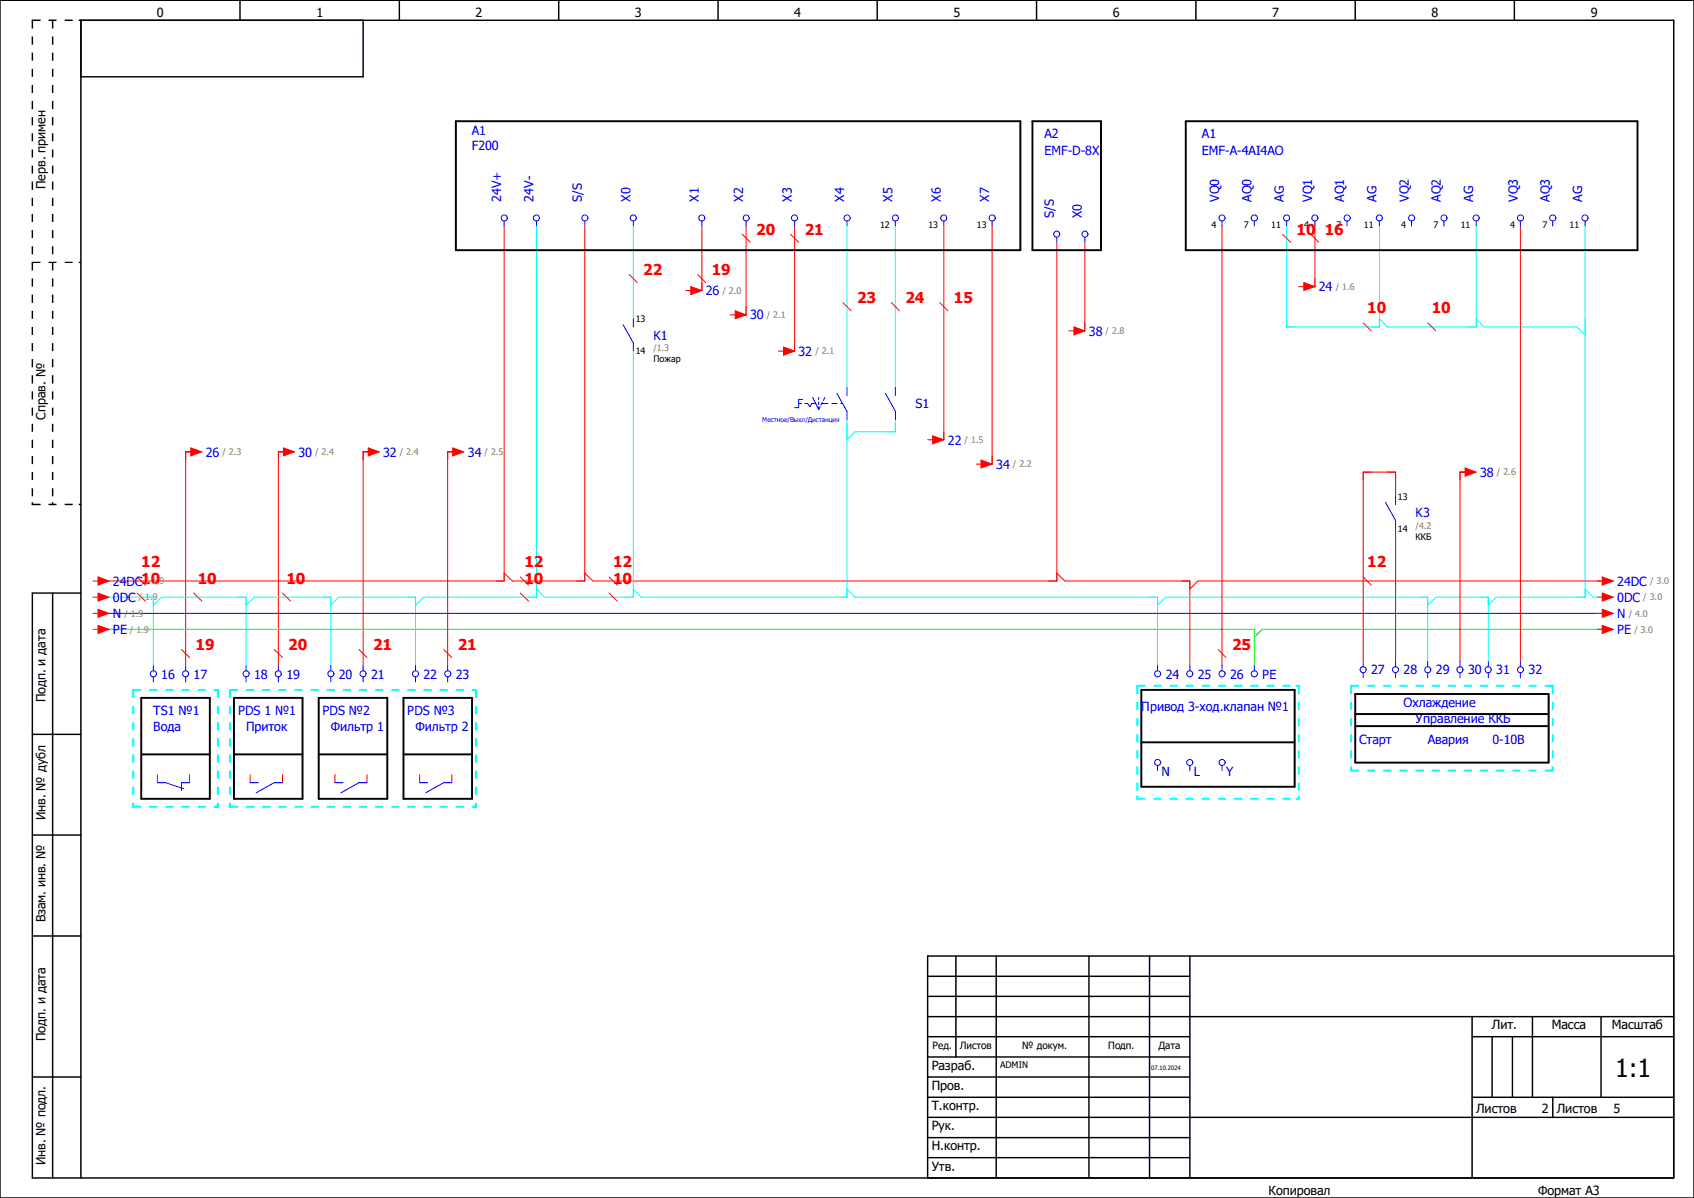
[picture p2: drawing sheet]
<svg xmlns="http://www.w3.org/2000/svg" width="297mm" height="210mm" viewBox="0 0 297 210" stroke-linecap="round" stroke-linejoin="round" font-family="sans-serif">
<path d="M210.1 -.1l-210.1 210.2M0 160.4l70.2 49.6M0 210v.1" fill="none" stroke="#fff" stroke-width=".18"/>
<g fill="none" stroke="#000" stroke-width=".25">
<path d="M0 0h297v210h-297zM42.1 0v3.6M63.7 3.6v9.9h-49.5M70 0v3.6M98 0v3.6M125.9 0v3.6M153.8 0v3.6M181.7 0v3.6M209.7 0v3.6M237.6 0v3.6M265.5 0v3.6M9.2 104v102.5"/>
<path d="M14.2 104h-8.5v102.5h287.8v-202.9h-279.3v202.9M5.7 128.7h8.5M5.7 146.4h8.5M5.7 164.1h8.5M162.6 178.2h130.9M162.6 171.2h46M162.6 174.7h46M167.6 167.6v17.7M174.7 167.6v38.9M190.9 167.6v38.9M201.5 167.6v38.9M208.6 167.6v38.9"/>
<path d="M258.1 178.2v28.3M268.7 178.2v14.2M280.7 178.2v14.2M293.5 167.6h-130.9v38.9M5.7 188.8h8.5M162.6 188.8h46M162.6 195.9h130.9M162.6 181.7h46M162.6 185.3h46M162.6 199.4h46M162.6 192.4h46M258.1 181.7h35.4"/>
<path d="M258.1 192.4h35.4M261.6 181.7v10.7M265.2 181.7v10.7M272.2 192.4v3.5M162.6 202.9h46"/>
</g>
<g fill="#000">
<path d="M13.8 3.4h.4l.1 .2-.5 .1zM13.8 45.9h.5v.2h-.5zM5.5 88.1h.3v.3l-.1 .2-.2-.2zM9.1 88.1h.3v.3l-.2 .2-.1-.2zM13.8 88.3h.4l.1 .2-.5 .1z"/>
<path d="M5.6 3.5l-.1 1.5h.3v-1.4zM5.5 6.4v1.4h.3v-1.4zM5.5 9.2v1.4h.3v-1.4zM5.5 12.1v1.4h.3v-1.4zM5.5 14.9v1.4h.3v-1.4zM5.5 17.7v1.4h.3v-1.4zM5.5 20.5v1.5h.3v-1.5zM5.5 23.4v1.4h.3v-1.4zM5.5 26.2v1.4h.3v-1.4zM5.5 29v1.4h.3v-1.4zM5.5 31.8v1.5h.3v-1.5zM5.5 34.7v1.4h.3v-1.4zM5.5 37.5v1.4h.3v-1.4zM5.5 40.3v1.4h.3v-1.4zM5.5 43.2v1.4h.3v-1.4zM5.5 46v1.4h.3v-1.4zM5.5 48.8v1.4h.3v-1.4zM5.5 51.6v1.5h.3v-1.5zM5.5 54.5v1.4h.3v-1.4zM5.5 57.3v1.4h.3v-1.4zM5.5 60.2v1.4h.3v-1.4zM5.5 62.9v1.5h.3v-1.5zM5.5 65.8v1.4h.3v-1.4zM5.5 68.6v1.4h.3v-1.4zM5.5 71.5v1.4h.3v-1.4zM5.5 74.3v1.4h.3v-1.4zM5.5 77.1v1.4h.3v-1.4zM5.5 79.9v1.5h.3v-1.5zM5.5 82.8v1.4h.3v-1.4zM5.5 85.6v1.4h.3v-1.4z"/>
<path d="M5.6 3.5l.1 .2h1.4v-.3zM8.5 3.4v.3h1.4v-.3zM11.3 3.4v.3h1.4v-.3z"/>
<path d="M9.1 3.5v1.5h.3v-1.4zM9.1 6.4v1.4h.3v-1.4zM9.1 9.2v1.4h.3v-1.4zM9.1 12.1v1.4h.3v-1.4zM9.1 14.9v1.4h.3v-1.4zM9.1 17.7v1.4h.3v-1.4zM9.1 20.5v1.5h.3v-1.5zM9.1 23.4v1.4h.3v-1.4zM9.1 26.2v1.4h.3v-1.4zM9.1 29v1.4h.3v-1.4zM9.1 31.8v1.5h.3v-1.5zM9.1 34.7v1.4h.3v-1.4zM9.1 37.5v1.4h.3v-1.4zM9.1 40.3v1.4h.3v-1.4zM9.1 43.2v1.4h.3v-1.4zM9.1 46v1.4h.3v-1.4zM9.1 48.8v1.4h.3v-1.4zM9.1 51.6v1.5h.3v-1.5zM9.1 54.5v1.4h.3v-1.4zM9.1 57.3v1.4h.3v-1.4zM9.1 60.2v1.4h.3v-1.4zM9.1 62.9v1.5h.3v-1.5zM9.1 65.8v1.4h.3v-1.4zM9.1 68.6v1.4h.3v-1.4zM9.1 71.5v1.4h.3v-1.4zM9.1 74.3v1.4h.3v-1.4zM9.1 77.1v1.4h.3v-1.4zM9.1 79.9v1.5h.3v-1.5zM9.1 82.8v1.4h.3v-1.4zM9.1 85.6v1.4h.3v-1.4z"/>
<path d="M5.6 45.9v.2h1.5v-.2zM8.5 45.9v.2h1.4v-.2zM11.3 45.9v.2h1.4v-.2z"/>
<path d="M5.6 88.3l.1 .3h1.4v-.3zM8.5 88.3v.3h1.4v-.3zM11.3 88.3v.3h1.4v-.3z"/>
</g>
<g fill="none" stroke="#f00" stroke-width=".18">
<path d="M88.4 39.6v62.3h-70.7M102.5 39.6v62.3h-12.7M123.1 39.6v11.3h-1.5M130.8 39.6v15.6h-1.4M139.3 39.6v22h-1.4M165.5 39.6v37.5h-1.5M173.9 39.6v41.8h-1.3M214.2 39.6v77.1M230.5 39.6v10.6h-1.4M266.6 39.6v76.4M185.3 42.5v59.4h-81.3M190.2 42.5v15.5h-1.4"/>
<path d="M34 79.2h-1.4v37.5M50.2 79.2h-1.4v37.5M65.1 79.2h-1.4v37.5M79.9 79.2h-1.4v37.5M244.7 87v-4.2h-5.7v33.2M244.7 92.7v23.3M257.4 82.8h-1.4v33.2M186.7 101.9h21.9v14.8M210 101.9h71.4M27.6 135.8v1.4h1.4M33.2 135.8v1.4h-1.4M43.9 135.8v1.4h1.4"/>
<path d="M49.5 135.8v1.4h-1.4M58.7 135.8v1.4h1.4M64.3 135.8v1.4h-1.4"/>
</g>
<g fill="none" stroke="#0ff" stroke-width=".18">
<path d="M94.1 39.6v65.1h-19.8M111 39.6v16.3M148.5 39.6v28.3M157 39.6v28.3M225.6 39.6v17.7h16.3v-17.7M258.8 39.6v17.7h-15.6M277.9 39.6v65.1h-15.6M260.2 57.3h16.3M111 61.6v43.1h-15.5M148.5 73.6v31.1h-36.1M157 73.6v2.1h-7.1M17.7 104.7h9.2v12"/>
<path d="M26.9 106.1l1.4-1.4h14.8v12M43.1 106.1l1.5-1.4h13.4v12M58 106.1l1.4-1.4h13.5v12M149.9 104.7h53v12M204.4 104.7h45.9v11.3M251.8 104.7h9.1v11.3M279.3 104.7h2.1"/>
</g>
<path d="M17.7 110.3h202.2v6.4M221.3 110.3h60.1" fill="none" stroke="#0f0" stroke-width=".18"/>
<path d="M17.7 107.5h263.7" fill="none" stroke="#00f" stroke-width=".18"/>
<path d="M24.8 122.3h12v17.7h-12zM24.8 132.2h12M41 122.3h12v17.7h-12zM41 132.2h12M55.9 122.3h12v17.7h-12zM55.9 132.2h12" fill="none" stroke="#000" stroke-width=".34"/>
<g fill="#0ff">
<path d="M37.7 141.3h.5l.2 .1-.2 .2h-.5z"/>
<path d="M38 140.9h.4l-.1 .7h-.2z"/>
<path d="M37.7 120.8h.5l.2 .1-.2 .2h-.5z"/>
<path d="M23.2 140.9h.3v.7h-.3z"/>
<path d="M82.9 141.3h.5l.3 .1-.3 .2h-.5z"/>
<path d="M83.3 140.9h.4l-.1 .7h-.3z"/>
<path d="M82.9 120.8h.5l.3 .1-.3 .2h-.5z"/>
<path d="M40.1 140.9h.4v.7h-.3z"/>
<path d="M23.2 141.3v.3h.2h1.4v-.3zM26.2 141.3v.3h1.4v-.3zM29 141.3v.3h1.4v-.3zM31.8 141.3v.3h1.4v-.3zM34.7 141.3v.3h1.4v-.3zM37.5 141.3v.3h.7l.2-.2-.2-.1z"/>
<path d="M38.1 120.8l-.1 1.5h.4v-1.4l-.1-.1zM38 123.8v1.4h.4v-1.4zM38 126.6v1.4h.4v-1.4zM38 129.4v1.5h.4v-1.5zM38 132.2v1.5h.4v-1.5zM38 135.1v1.4h.4v-1.4zM38 137.9v1.4h.4v-1.4zM38 140.8v.6l.1 .2h.2l.1-.8z"/>
<path d="M23.2 120.8v.3h.2h1.4v-.3zM26.2 120.8v.3h1.4v-.3zM29 120.8v.3h1.4v-.3zM31.8 120.8v.3h1.4v-.3zM34.7 120.8v.3h1.4v-.3zM37.5 120.8v.3h.7l.2-.2-.2-.1z"/>
<path d="M23.2 120.8v1.5h.3v-1.4l-.1-.1zM23.2 123.8v1.4h.3v-1.4zM23.2 126.6v1.4h.3v-1.4zM23.2 129.4v1.5h.3v-1.5zM23.2 132.2v1.5h.3v-1.5zM23.2 135.1v1.4h.3v-1.4zM23.2 137.9v1.4h.3v-1.4zM23.2 140.8v.6v.2h.3v-.8z"/>
<path d="M40.2 141.3v.3h.1h1.4v-.3zM43.1 141.3v.3h1.5v-.3zM46 141.3v.3h1.4v-.3zM48.8 141.3v.3h1.4v-.3zM51.6 141.3v.3h1.4v-.3zM54.5 141.3v.3h1.4v-.3zM57.3 141.3v.3h1.4v-.3zM60.1 141.3v.3h1.5v-.3zM62.9 141.3v.3h1.4v-.3zM65.8 141.3v.3h1.4v-.3zM68.6 141.3v.3h1.4v-.3zM71.4 141.3v.3h1.5v-.3zM74.3 141.3v.3h1.4v-.3zM77.1 141.3v.3h1.4v-.3zM79.9 141.3v.3h1.4v-.3zM82.8 141.3v.3h.6l.3-.2-.3-.1z"/>
<path d="M83.3 120.8v1.5h.4v-1.4l-.1-.1zM83.3 123.8v1.4h.4v-1.4zM83.3 126.6v1.4h.4v-1.4zM83.3 129.4v1.5h.4v-1.5zM83.3 132.2v1.5h.4v-1.5zM83.3 135.1v1.4h.4v-1.4zM83.3 137.9v1.4h.4v-1.4zM83.3 140.8v.6v.2h.3l.1-.8z"/>
<path d="M40.2 120.8v.3h.1h1.4v-.3zM43.1 120.8v.3h1.5v-.3zM46 120.8v.3h1.4v-.3zM48.8 120.8v.3h1.4v-.3zM51.6 120.8v.3h1.4v-.3zM54.5 120.8v.3h1.4v-.3zM57.3 120.8v.3h1.4v-.3zM60.1 120.8v.3h1.5v-.3zM62.9 120.8v.3h1.4v-.3zM65.8 120.8v.3h1.4v-.3zM68.6 120.8v.3h1.4v-.3zM71.4 120.8v.3h1.5v-.3zM74.3 120.8v.3h1.4v-.3zM77.1 120.8v.3h1.4v-.3zM79.9 120.8v.3h1.4v-.3zM82.8 120.8v.3h.6l.3-.2-.3-.1z"/>
<path d="M40.2 120.8l-.1 1.5h.4v-1.4l-.2-.1zM40.1 123.8v1.4h.4v-1.4zM40.1 126.6v1.4h.4v-1.4zM40.1 129.4v1.5h.4v-1.5zM40.1 132.2v1.5h.4v-1.5zM40.1 135.1v1.4h.4v-1.4zM40.1 137.9v1.4h.4v-1.4zM40.1 140.8v.6l.1 .2h.3v-.8z"/>
</g>
<path d="M79.9 21.3h99v22.6h-99zM207.9 21.3h79.2v22.6h-79.2zM200.1 120.9h26.9v17h-26.9zM200.1 130.1h26.9" fill="none" stroke="#000" stroke-width=".34"/>
<path d="M123.1 49.5v1.4h-1.5M130.8 53.8v1.4h-1.4M139.3 60.1v1.5h-1.4M165.5 75.7v1.4h-1.5M87 101.9h1.4v-1.4l1.4 1.4M101.1 101.9h1.4v-1.4l1.5 1.4M207.2 101.9h1.4v1.4l1.4-1.4" fill="none" stroke="#f00" stroke-width=".18"/>
<path d="M148.5 74.3v2.8l1.4-1.4M157 74.3v1.4h-1.4M92.7 104.7h1.4v-1.4l1.4 1.4M109.6 104.7h1.4v-1.4l1.4 1.4M147.1 104.7h1.4v-1.4l1.4 1.4M201.5 104.7h1.4v1.4l1.5-1.4" fill="none" stroke="#0ff" stroke-width=".18"/>
<path d="M218.5 110.3h1.4v1.5l1.4-1.5" fill="none" stroke="#0f0" stroke-width=".18"/>
<g fill="#0ff">
<path d="M227.2 139.9h.5l.2 .1-.2 .2h-.5z"/>
<path d="M227.5 139.5h.4v.5l-.2 .2-.2-.2z"/>
<path d="M227.2 120.1h.5l.2 .1-.2 .2h-.5z"/>
<path d="M199.2 139.5h.4v.5l-.2 .2-.2-.2z"/>
<path d="M199.3 139.9v.3h.1h1.4v-.3zM202.2 139.9v.3h1.5v-.3zM205.1 139.9v.3h1.4v-.3zM207.9 139.9v.3h1.4v-.3zM210.7 139.9v.3h1.4v-.3zM213.6 139.9v.3h1.4v-.3zM216.4 139.9v.3h1.4v-.3zM219.2 139.9v.3h1.4v-.3zM222 139.9v.3h1.5v-.3zM224.9 139.9v.3h1.4v-.3z"/>
<path d="M227.6 120.1l-.1 1.6h.4v-1.5l-.2-.1zM227.5 123.1v1.4h.4v-1.4zM227.5 125.9v1.4h.4v-1.4zM227.5 128.7v1.4h.4v-1.4zM227.5 131.5v1.5h.4v-1.5zM227.5 134.4v1.4h.4v-1.4zM227.5 137.2v1.4h.4v-1.4z"/>
<path d="M199.3 120.1v.3h.1h1.4v-.3zM202.2 120.1v.3h1.5v-.3zM205.1 120.1v.3h1.4v-.3zM207.9 120.1v.3h1.4v-.3zM210.7 120.1v.3h1.4v-.3zM213.6 120.1v.3h1.4v-.3zM216.4 120.1v.3h1.4v-.3zM219.2 120.1v.3h1.4v-.3zM222 120.1v.3h1.5v-.3zM224.9 120.1v.3h1.4v-.3z"/>
<path d="M199.3 120.1l-.1 1.6h.4v-1.5l-.2-.1zM199.2 123.1v1.4h.4v-1.4zM199.2 125.9v1.4h.4v-1.4zM199.2 128.7v1.4h.4v-1.4zM199.2 131.5v1.5h.4v-1.5zM199.2 134.4v1.4h.4v-1.4zM199.2 137.2v1.4h.4v-1.4z"/>
</g>
<path d="M225.6 55.9v1.4h1.4M240.4 57.3h1.5v-1.4l1.3 1.4M257.4 57.3h1.4v-1.4l1.4 1.4M277.9 55.9v2.8l-1.4-1.4M71.4 104.7h1.5v1.4l1.4-1.4M276.5 104.7h1.4v-1.4l1.4 1.4" fill="none" stroke="#0ff" stroke-width=".18"/>
<path d="M230.5 48.8v1.4h-1.4M79.9 79.2h-1.4v1.4M173.9 79.9v1.5h-1.3M73.6 135.8v1.4h1.4M79.2 135.8v1.4h-1.4" fill="none" stroke="#f00" stroke-width=".18"/>
<path d="M70.7 132.2h12.1M70.7 122.3h12.1v17.7h-12.1zM237.6 121.7h33.9v12h-33.9zM237.6 127.3h33.9M237.6 125.2h33.9" fill="none" stroke="#000" stroke-width=".34"/>
<g fill="#0ff">
<path d="M271.7 134.9h.5l.2 .2-.2 .2h-.5z"/>
<path d="M272.1 134.5h.3v.6l-.2 .2-.1-.2z"/>
<path d="M271.7 120.1h.5l.2 .1-.2 .2h-.5z"/>
<path d="M236.7 134.5h.4v.6l-.2 .2-.2-.2z"/>
<path d="M236.8 135l-.1 .1 .2 .2h1.4v-.4zM239.7 134.9v.4h1.4v-.4zM242.5 134.9v.4h1.5v-.4zM245.4 134.9v.4h1.4v-.4zM248.2 134.9v.4h1.4v-.4zM251 134.9v.4h1.4v-.4zM253.9 134.9v.4h1.4v-.4zM256.7 134.9v.4h1.4v-.4zM259.5 134.9v.4h1.4v-.4zM262.3 134.9v.4h1.5v-.4zM265.2 134.9v.4h1.4v-.4zM268 134.9v.4h1.4v-.4zM270.8 134.9v.4h1.4l.2-.2-.2-.2z"/>
<path d="M272.1 120.1v1.6h.3v-1.5l-.2-.1zM272.1 123.1v1.4h.3v-1.4zM272.1 125.9v1.4h.3v-1.4zM272.1 128.7v1.4h.3v-1.4zM272.1 131.5v1.5h.3v-1.5zM272.1 134.4v.7l.1 .2 .2-.2v-.7z"/>
<path d="M236.8 120.1v.3h.1h1.4v-.3zM239.7 120.1v.3h1.4v-.3zM242.5 120.1v.3h1.5v-.3zM245.4 120.1v.3h1.4v-.3zM248.2 120.1v.3h1.4v-.3zM251 120.1v.3h1.4v-.3zM253.9 120.1v.3h1.4v-.3zM256.7 120.1v.3h1.4v-.3zM259.5 120.1v.3h1.4v-.3zM262.3 120.1v.3h1.5v-.3zM265.2 120.1v.3h1.4v-.3zM268 120.1v.3h1.4v-.3zM270.8 120.1v.3h1.4l.2-.2-.2-.1z"/>
<path d="M236.8 120.1l-.1 1.6h.4v-1.5l-.2-.1zM236.7 123.1v1.4h.4v-1.4zM236.7 125.9v1.4h.4v-1.4zM236.7 128.7v1.4h.4v-1.4zM236.7 131.5v1.5h.4v-1.5zM236.7 134.4v.7l.2 .2 .2-.2v-.7z"/>
</g>
<path d="M248.9 104.7h1.4v1.4l1.5-1.4M259.5 104.7h1.4v1.4l1.4-1.4" fill="none" stroke="#0ff" stroke-width=".18"/>
<g fill="none" stroke="#f00" stroke-width=".18">
<path d="M110.3 48.1l1.4 1.4M122.3 48.1l1.4 1.4M130.1 41.1l1.4 1.4M138.6 41.1l1.4 1.4M147.8 53l1.4 1.5M156.3 53l1.4 1.5M164.8 53l1.4 1.5M190.2 56.6v1.4h-1.4M224.9 41.1l1.4 1.4M229.8 41.1l1.4 1.4M239 56.6l1.4 1.4M250.3 56.6l1.5 1.4"/>
<path d="M240.4 82.8h-1.4v1.4M243.2 82.8h1.5v1.4M257.4 82.8h-1.4v1.4M24 101.1l1.5 1.5M24 104l1.5 1.4M31.8 113.9l1.4 1.4M34 104l1.4 1.4M48.1 113.9l1.4 1.4M49.5 104l1.4 1.4M62.9 113.9l1.4 1.4M77.8 113.9l1.4 1.4M91.2 104l1.5 1.4"/>
<path d="M91.2 101.1l1.5 1.5M106.8 104l1.4 1.4M106.8 101.1l1.4 1.5M183.9 101.9h1.4v-1.4l1.4 1.4M213.6 113.9l1.4 1.4M239 101.1l1.4 1.5M280.9 106.8l2 .7-2 .7z"/>
</g>
<path d="M181 21.3h12v22.6h-12z" fill="none" stroke="#000" stroke-width=".34"/>
<g fill="none" stroke="#00f" stroke-width=".18">
<path d="M88.4 38.7v.9M94.1 38.7v.9M102.5 38.7v.9M111 38.7v.9M123.1 38.7v.9M130.8 38.7v.9M139.3 38.7v.9M148.5 38.7v.9M157 38.7v.9M165.5 38.7v.9M173.9 38.7v.9M214.2 38.7v.9"/>
<path d="M219.9 38.7v.9M225.6 38.7v.9M230.5 38.7v.9M236.2 38.7v.9M241.9 38.7v.9M247.5 38.7v.9M253.2 38.7v.9M258.8 38.7v.9M266.6 38.7v.9M272.2 38.7v.9M277.9 38.7v.9M109.3 56.9l1.7 3.2v1.5"/>
<path d="M111 55.9v1.4M185.3 41.6v.9M190.2 41.6v.9M140 70.7h.5M140.7 70h-.7v1.5h-.7M141.1 70.7h.5l.4 .6 .3-.6h.7M142.5 69.7l1.1 2.1M143.6 69.7v.3M143.6 70.4v.5M143.6 71.3v.5M143.8 71.3l-.2 .5M144.1 70.7h1.1"/>
<path d="M144.2 70.5l-.3 .5M144.6 69.7l-.2 .5M145.8 70.7h.9M146.7 69l1.8 3.1v1.5M147.4 70.7h.3M148.5 67.9v1.4M155.2 69l1.8 3.1v1.5M157 67.9v1.4M242.9 88.1l1.8 3.1v1.5M244.7 87v1.4M26.9 116.7v.9M26.9 118.7v.8"/>
<path d="M32.6 116.7v.9M32.6 118.7v.8M43.1 116.7v.9M43.1 118.7v.8M48.8 116.7v.9M48.8 118.7v.8M58 116.7v.9M58 118.7v.8M63.7 116.7v.9M63.7 118.7v.8M72.9 116.7v.9M72.9 118.7v.8"/>
<path d="M78.5 116.7v.9M78.5 118.7v.8M202.9 116.7v.9M208.6 116.7v.9M214.2 116.7v.9M219.9 116.7v.9M239 116v.9M239 117.9v.9M244.7 116v.9M244.7 117.9v.9M250.3 116v.9M250.3 117.9v.9"/>
<path d="M256 116v.9M256 117.9v.9M260.9 116v.9M260.9 117.9v.9M266.6 116v.9M266.6 117.9v.9M27.6 137.2h1.4l3.2 1.1M33.2 137.2h-1.4v1.4M43.9 137.2h1.4M49.5 137.2h-1.4l-3.2 1.8M58.7 137.2h1.4M64.3 137.2h-1.4l-3.1 1.8"/>
<path d="M73.6 137.2h1.4M79.2 137.2h-1.4l-3.2 1.8M202.9 134.2v.9M208.6 134.2v.9M214.2 134.2v.9"/>
<circle cx="88.4" cy="38.2" r=".54"/>
<circle cx="94" cy="38.2" r=".53"/>
<circle cx="102.5" cy="38.2" r=".54"/>
<circle cx="111" cy="38.2" r=".53"/>
<circle cx="123" cy="38.2" r=".53"/>
<circle cx="130.8" cy="38.2" r=".53"/>
<circle cx="139.3" cy="38.2" r=".53"/>
<circle cx="148.5" cy="38.2" r=".54"/>
<circle cx="157" cy="38.2" r=".53"/>
<circle cx="165.5" cy="38.2" r=".53"/>
<circle cx="174" cy="38.2" r=".54"/>
<circle cx="214.3" cy="38.2" r=".54"/>
<circle cx="219.9" cy="38.2" r=".54"/>
<circle cx="225.6" cy="38.2" r=".53"/>
<circle cx="230.5" cy="38.2" r=".53"/>
<circle cx="236.2" cy="38.2" r=".54"/>
<circle cx="241.8" cy="38.2" r=".53"/>
<circle cx="247.5" cy="38.2" r=".54"/>
<circle cx="253.2" cy="38.2" r=".54"/>
<circle cx="258.8" cy="38.2" r=".53"/>
<circle cx="266.6" cy="38.2" r=".54"/>
<circle cx="272.3" cy="38.2" r=".54"/>
<circle cx="277.9" cy="38.2" r=".53"/>
<circle cx="185.3" cy="41" r=".52"/>
<circle cx="190.2" cy="41" r=".53"/>
<circle cx="26.9" cy="118.1" r=".54"/>
<circle cx="32.5" cy="118.1" r=".53"/>
<circle cx="43.2" cy="118.1" r=".54"/>
<circle cx="48.8" cy="118.1" r=".53"/>
<circle cx="58" cy="118.1" r=".54"/>
<circle cx="63.7" cy="118.1" r=".53"/>
<circle cx="72.8" cy="118.1" r=".53"/>
<circle cx="78.5" cy="118.1" r=".53"/>
<circle cx="203" cy="118.1" r=".54"/>
<circle cx="208.6" cy="118.1" r=".53"/>
<circle cx="214.3" cy="118.1" r=".54"/>
<circle cx="219.9" cy="118.1" r=".54"/>
<circle cx="239" cy="117.4" r=".53"/>
<circle cx="244.7" cy="117.4" r=".53"/>
<circle cx="250.3" cy="117.4" r=".54"/>
<circle cx="256" cy="117.4" r=".53"/>
<circle cx="260.9" cy="117.4" r=".53"/>
<circle cx="266.6" cy="117.4" r=".54"/>
<circle cx="203" cy="133.7" r=".53"/>
<circle cx="208.6" cy="133.7" r=".52"/>
<circle cx="214.3" cy="133.7" r=".53"/>
</g>
<path d="M280.9 106.8l2 .7-2 .7z" fill="#f00"/>
<path d="M280 107.5h.9M280.9 109.6l2 .7-2 .7z" fill="none" stroke="#f00" stroke-width=".18"/>
<path d="M280.9 109.6l2 .7-2 .7z" fill="#f00"/>
<path d="M280 110.3h.9M280.9 104l2 .7-2 .7z" fill="none" stroke="#f00" stroke-width=".18"/>
<path d="M280.9 104l2 .7-2 .7z" fill="#f00"/>
<path d="M33.4 78.5l2 .7-2 .7zM280 104.7h.9" fill="none" stroke="#f00" stroke-width=".18"/>
<path d="M33.4 78.5l2 .7-2 .7z" fill="#f00"/>
<path d="M32.6 79.2h.8M49.7 78.5l1.9 .7-1.9 .7z" fill="none" stroke="#f00" stroke-width=".18"/>
<path d="M49.7 78.5l1.9 .7-1.9 .7z" fill="#f00"/>
<path d="M48.8 79.2h.9M64.6 78.5l1.9 .7-1.9 .7z" fill="none" stroke="#f00" stroke-width=".18"/>
<path d="M64.6 78.5l1.9 .7-1.9 .7z" fill="#f00"/>
<path d="M63.7 79.2h.9M17.2 106.8l1.9 .7-1.9 .7z" fill="none" stroke="#f00" stroke-width=".18"/>
<path d="M17.2 106.8l1.9 .7-1.9 .7z" fill="#f00"/>
<path d="M16.3 107.5h.9M17.2 109.6l1.9 .7-1.9 .7z" fill="none" stroke="#f00" stroke-width=".18"/>
<path d="M17.2 109.6l1.9 .7-1.9 .7z" fill="#f00"/>
<path d="M16.3 110.3h.9M17.2 104l1.9 .7-1.9 .7z" fill="none" stroke="#f00" stroke-width=".18"/>
<path d="M17.2 104l1.9 .7-1.9 .7z" fill="#f00"/>
<path d="M16.3 104.7h.9M17.2 101.1l1.9 .8-1.9 .7z" fill="none" stroke="#f00" stroke-width=".18"/>
<path d="M17.2 101.1l1.9 .8-1.9 .7z" fill="#f00"/>
<path d="M16.3 101.9h.9M280.9 101.1l2 .8-2 .7z" fill="none" stroke="#f00" stroke-width=".18"/>
<path d="M280.9 101.1l2 .8-2 .7z" fill="#f00"/>
<path d="M121.1 50.2l2 .7-2 .7zM280 101.9h.9" fill="none" stroke="#f00" stroke-width=".18"/>
<path d="M121.1 50.2l2 .7-2 .7z" fill="#f00"/>
<path d="M120.2 50.9h.9M128.9 54.5l1.9 .7-1.9 .7z" fill="none" stroke="#f00" stroke-width=".18"/>
<path d="M128.9 54.5l1.9 .7-1.9 .7z" fill="#f00"/>
<path d="M128 55.2h.9M137.4 60.8l1.9 .8-1.9 .7z" fill="none" stroke="#f00" stroke-width=".18"/>
<path d="M137.4 60.8l1.9 .8-1.9 .7z" fill="#f00"/>
<path d="M136.5 61.6h.9M163.5 76.4l2 .7-2 .7z" fill="none" stroke="#f00" stroke-width=".18"/>
<path d="M163.5 76.4l2 .7-2 .7z" fill="#f00"/>
<path d="M228.6 49.5l1.9 .7-1.9 .7zM162.6 77.1h.9" fill="none" stroke="#f00" stroke-width=".18"/>
<path d="M228.6 49.5l1.9 .7-1.9 .7z" fill="#f00"/>
<path d="M227.7 50.2h.9M79.4 78.5l1.9 .7-1.9 .7z" fill="none" stroke="#f00" stroke-width=".18"/>
<path d="M79.4 78.5l1.9 .7-1.9 .7z" fill="#f00"/>
<path d="M78.5 79.2h.9M172 80.6l1.9 .8-1.9 .6z" fill="none" stroke="#f00" stroke-width=".18"/>
<path d="M172 80.6l1.9 .8-1.9 .6z" fill="#f00"/>
<path d="M171.2 81.4h.8M256.9 82l1.9 .8-1.9 .7z" fill="none" stroke="#f00" stroke-width=".18"/>
<path d="M256.9 82l1.9 .8-1.9 .7z" fill="#f00"/>
<path d="M188.3 57.3l1.9 .7-1.9 .7zM256 82.8h.9" fill="none" stroke="#f00" stroke-width=".18"/>
<path d="M188.3 57.3l1.9 .7-1.9 .7z" fill="#f00"/>
<path d="M187.4 58h.9" fill="none" stroke="#f00" stroke-width=".18"/>
<text font-size="4.4" x="283.2" y="188.8">1:1</text>
<g font-size="2.6" fill="#f00">
<text x="132.6" y="41.1">20</text>
<text x="141.1" y="41.1">21</text>
<text x="227.3" y="41.1">10</text>
<text x="232.3" y="41.1">16</text>
<text x="112.8" y="48.2">22</text>
<text x="124.8" y="48.2">19</text>
<text x="150.3" y="53.2">23</text>
<text x="158.8" y="53.2">24</text>
<text x="167.3" y="53.2">15</text>
<text x="239.7" y="54.9">10</text>
<text x="251" y="54.9">10</text>
<text x="24.8" y="99.5">12</text>
<text x="91.9" y="99.5">12</text>
<text x="107.5" y="99.5">12</text>
<text x="239.7" y="99.5">12</text>
<text x="24.8" y="102.3">10</text>
<text x="34.7" y="102.3">10</text>
<text x="50.2" y="102.3">10</text>
<text x="91.9" y="102.3">10</text>
<text x="107.5" y="102.3">10</text>
<text x="34.3" y="114">19</text>
<text x="50.5" y="114">20</text>
<text x="65.4" y="114">21</text>
<text x="80.3" y="114">21</text>
<text x="216" y="114">25</text>
</g>
<g font-size="2.2">
<text x="27.5" y="3">0</text>
<text x="55.5" y="3">1</text>
<text x="83.4" y="3">2</text>
<text x="111.3" y="3">3</text>
<text x="139.2" y="3">4</text>
<text x="167.2" y="3">5</text>
<text x="195.1" y="3">6</text>
<text x="223.1" y="3">7</text>
<text x="251" y="3">8</text>
<text x="278.9" y="3">9</text>
<text x="8" y="33.1" transform="rotate(-90 8 33.1)">Перв. примен</text>
<text x="8" y="73.6" transform="rotate(-90 8 73.6)">Справ. №</text>
<text x="8" y="123.1" transform="rotate(-90 8 123.1)">Подп. и дата</text>
<text x="8" y="143.8" transform="rotate(-90 8 143.8)">Инв. № дубл</text>
<text x="8" y="161.7" transform="rotate(-90 8 161.7)">Взам. инв. №</text>
<text x="8" y="182.5" transform="rotate(-90 8 182.5)">Подп. и дата</text>
<text x="261.6" y="180.5">Лит.</text>
<text x="272.1" y="180.5">Масса</text>
<text x="282.6" y="180.5">Масштаб</text>
<text x="163.4" y="187.5">Разраб.</text>
<text x="163.4" y="191.1">Пров.</text>
<text x="163.4" y="194.6">Т.контр.</text>
<text x="258.8" y="195.2">Листов</text>
<text x="270.3" y="195.2">2</text>
<text x="273" y="195.2">Листов</text>
<text x="282.9" y="195.2">5</text>
<text x="163.4" y="198.2">Рук.</text>
<text x="163.4" y="201.7">Н.контр.</text>
<text x="8" y="204.3" transform="rotate(-90 8 204.3)">Инв. № подл.</text>
<text x="163.4" y="205.2">Утв.</text>
<text x="222.4" y="209.5">Копировал</text>
<text x="269.7" y="209.5">Формат А3</text>
</g>
<g font-size="2.2" fill="#00f">
<text x="82.7" y="23.6">А1</text>
<text x="82.7" y="26.4">F200</text>
<text x="183.1" y="27.1">EMF-D-8X</text>
<text x="183.1" y="24.3">А2</text>
<text x="210.7" y="27.1">EMF-A-4AI4AO</text>
<text x="210.7" y="24.3">А1</text>
<text x="87.9" y="35.3" transform="rotate(-90 87.9 35.3)">24V+</text>
<text x="93.6" y="35.3" transform="rotate(-90 93.6 35.3)">24V-</text>
<text x="102" y="35.3" transform="rotate(-90 102 35.3)">S/S</text>
<text x="110.5" y="35.3" transform="rotate(-90 110.5 35.3)">X0</text>
<text x="122.6" y="35.3" transform="rotate(-90 122.6 35.3)">X1</text>
<text x="130.3" y="35.3" transform="rotate(-90 130.3 35.3)">X2</text>
<text x="138.8" y="35.3" transform="rotate(-90 138.8 35.3)">X3</text>
<text x="148" y="35.3" transform="rotate(-90 148 35.3)">X4</text>
<text x="156.5" y="35.3" transform="rotate(-90 156.5 35.3)">X5</text>
<text x="165" y="35.3" transform="rotate(-90 165 35.3)">X6</text>
<text x="173.4" y="35.3" transform="rotate(-90 173.4 35.3)">X7</text>
<text x="213.7" y="35.3" transform="rotate(-90 213.7 35.3)">VQ0</text>
<text x="219.4" y="35.3" transform="rotate(-90 219.4 35.3)">AQ0</text>
<text x="225.1" y="35.3" transform="rotate(-90 225.1 35.3)">AG</text>
<text x="230" y="35.3" transform="rotate(-90 230 35.3)">VQ1</text>
<text x="235.7" y="35.3" transform="rotate(-90 235.7 35.3)">AQ1</text>
<text x="241.3" y="35.3" transform="rotate(-90 241.3 35.3)">AG</text>
<text x="247" y="35.3" transform="rotate(-90 247 35.3)">VQ2</text>
<text x="252.6" y="35.3" transform="rotate(-90 252.6 35.3)">AQ2</text>
<text x="258.3" y="35.3" transform="rotate(-90 258.3 35.3)">AG</text>
<text x="266.1" y="35.3" transform="rotate(-90 266.1 35.3)">VQ3</text>
<text x="271.7" y="35.3" transform="rotate(-90 271.7 35.3)">AQ3</text>
<text x="277.4" y="35.3" transform="rotate(-90 277.4 35.3)">AG</text>
<text x="184.8" y="38.2" transform="rotate(-90 184.8 38.2)">S/S</text>
<text x="189.7" y="38.2" transform="rotate(-90 189.7 38.2)">X0</text>
<text x="123.7" y="51.8">26</text>
<text x="231.2" y="51.1">24</text>
<text x="114.6" y="59.6">K1</text>
<text x="131.5" y="56">30</text>
<text x="190.9" y="58.8">38</text>
<text x="140" y="62.4">32</text>
<text x="160.5" y="71.6">S1</text>
<text x="166.2" y="77.9">22</text>
<text x="36.1" y="80.1">26</text>
<text x="52.3" y="80.1">30</text>
<text x="67.2" y="80.1">32</text>
<text x="82" y="80.1">34</text>
<text x="174.7" y="82.2">34</text>
<text x="259.5" y="83.6">38</text>
<text x="248.2" y="90.7">K3</text>
<text x="19.8" y="105.5">0DC</text>
<text x="19.8" y="102.7">24DC</text>
<text x="283.5" y="105.5">0DC</text>
<text x="283.5" y="102.7">24DC</text>
<text x="19.8" y="108.3">N</text>
<text x="19.8" y="111.2">PE</text>
<text x="283.5" y="108.3">N</text>
<text x="283.5" y="111.2">PE</text>
<text x="28.3" y="119">16</text>
<text x="34" y="119">17</text>
<text x="44.5" y="119">18</text>
<text x="50.2" y="119">19</text>
<text x="59.4" y="119">20</text>
<text x="65.1" y="119">21</text>
<text x="74.3" y="119">22</text>
<text x="79.9" y="119">23</text>
<text x="204.4" y="119">24</text>
<text x="210" y="119">25</text>
<text x="215.7" y="119">26</text>
<text x="221.3" y="119">PE</text>
<text x="240.4" y="118.2">27</text>
<text x="246.1" y="118.2">28</text>
<text x="251.8" y="118.2">29</text>
<text x="257.4" y="118.2">30</text>
<text x="262.3" y="118.2">31</text>
<text x="268" y="118.2">32</text>
<text x="26.9" y="125.4">TS1 №1</text>
<text x="41.7" y="125.4">PDS 1 №1</text>
<text x="56.6" y="125.4">PDS №2</text>
<text x="71.4" y="125.4">PDS №3</text>
<text x="200.1" y="124.7">Привод 3-ход.клапан №1</text>
<text x="246.1" y="124">Охлаждение</text>
<text x="26.9" y="128.2">Вода</text>
<text x="43.1" y="128.2">Приток</text>
<text x="58" y="128.2">Фильтр 1</text>
<text x="72.9" y="128.2">Фильтр 2</text>
<text x="238.3" y="130.3">Старт</text>
<text x="248.2" y="126.8">Управление ККБ</text>
<text x="250.3" y="130.3">Авария</text>
<text x="261.7" y="130.3">0-10В</text>
<text x="203.7" y="136">N</text>
<text x="209.3" y="136">L</text>
<text x="215" y="136">Y</text>
</g>
<g font-size="1.8">
<text x="163.5" y="183.8">Ред.</text>
<text x="168.3" y="183.8">Листов</text>
<text x="179.2" y="183.8">№ докум.</text>
<text x="194.3" y="183.8">Подп.</text>
<text x="203.1" y="183.8">Дата</text>
</g>
<g font-size="1.6">
<text x="154.3" y="40">12</text>
<text x="162.8" y="40">13</text>
<text x="171.3" y="40">13</text>
<text x="212.4" y="40">4</text>
<text x="218.1" y="40">7</text>
<text x="222.9" y="40">11</text>
<text x="228.7" y="40">4</text>
<text x="234.4" y="40">7</text>
<text x="239.1" y="40">11</text>
<text x="245.7" y="40">4</text>
<text x="251.3" y="40">7</text>
<text x="256.1" y="40">11</text>
<text x="264.8" y="40">4</text>
<text x="270.4" y="40">7</text>
<text x="275.2" y="40">11</text>
<text x="111.5" y="56.5">13</text>
<text x="111.5" y="62.1">14</text>
<text x="114.6" y="63.5">Пожар</text>
<text x="245.1" y="87.6">13</text>
<text x="245.1" y="93.2">14</text>
<text x="248.2" y="94.6">ККБ</text>
<text x="175.4" y="187.3">ADMIN</text>
</g>
<g font-size="1.6" fill="#7ca552">
<text x="126.7" y="51.5">/ 2.0</text>
<text x="234.2" y="50.8">/ 1.6</text>
<text x="134.5" y="55.8">/ 2.1</text>
<text x="193.8" y="58.6">/ 2.8</text>
<text x="114.6" y="61.6">/1.3</text>
<text x="143" y="62.1">/ 2.1</text>
<text x="169.1" y="77.7">/ 1.5</text>
<text x="39" y="79.8">/ 2.3</text>
<text x="55.2" y="79.8">/ 2.4</text>
<text x="70.1" y="79.8">/ 2.4</text>
<text x="85" y="79.8">/ 2.5</text>
<text x="177.6" y="81.9">/ 2.2</text>
<text x="262.5" y="83.4">/ 2.6</text>
<text x="248.2" y="92.7">/4.2</text>
<text x="24.3" y="105.2">/ 1.9</text>
<text x="25.6" y="102.4">/ 1.9</text>
<text x="288.1" y="105.2">/ 3.0</text>
<text x="289.3" y="102.4">/ 3.0</text>
<text x="21.8" y="108.1">/ 1.9</text>
<text x="22.8" y="110.9">/ 1.9</text>
<text x="285.6" y="108.1">/ 4.0</text>
<text x="286.6" y="110.9">/ 3.0</text>
</g>
<text font-size="1.2" fill="#00f" x="133.6" y="74">Местное/Выкл/Дистанция</text>
<text font-size="1.1" x="201.8" y="187.5">07.10.2024</text>
</svg>
